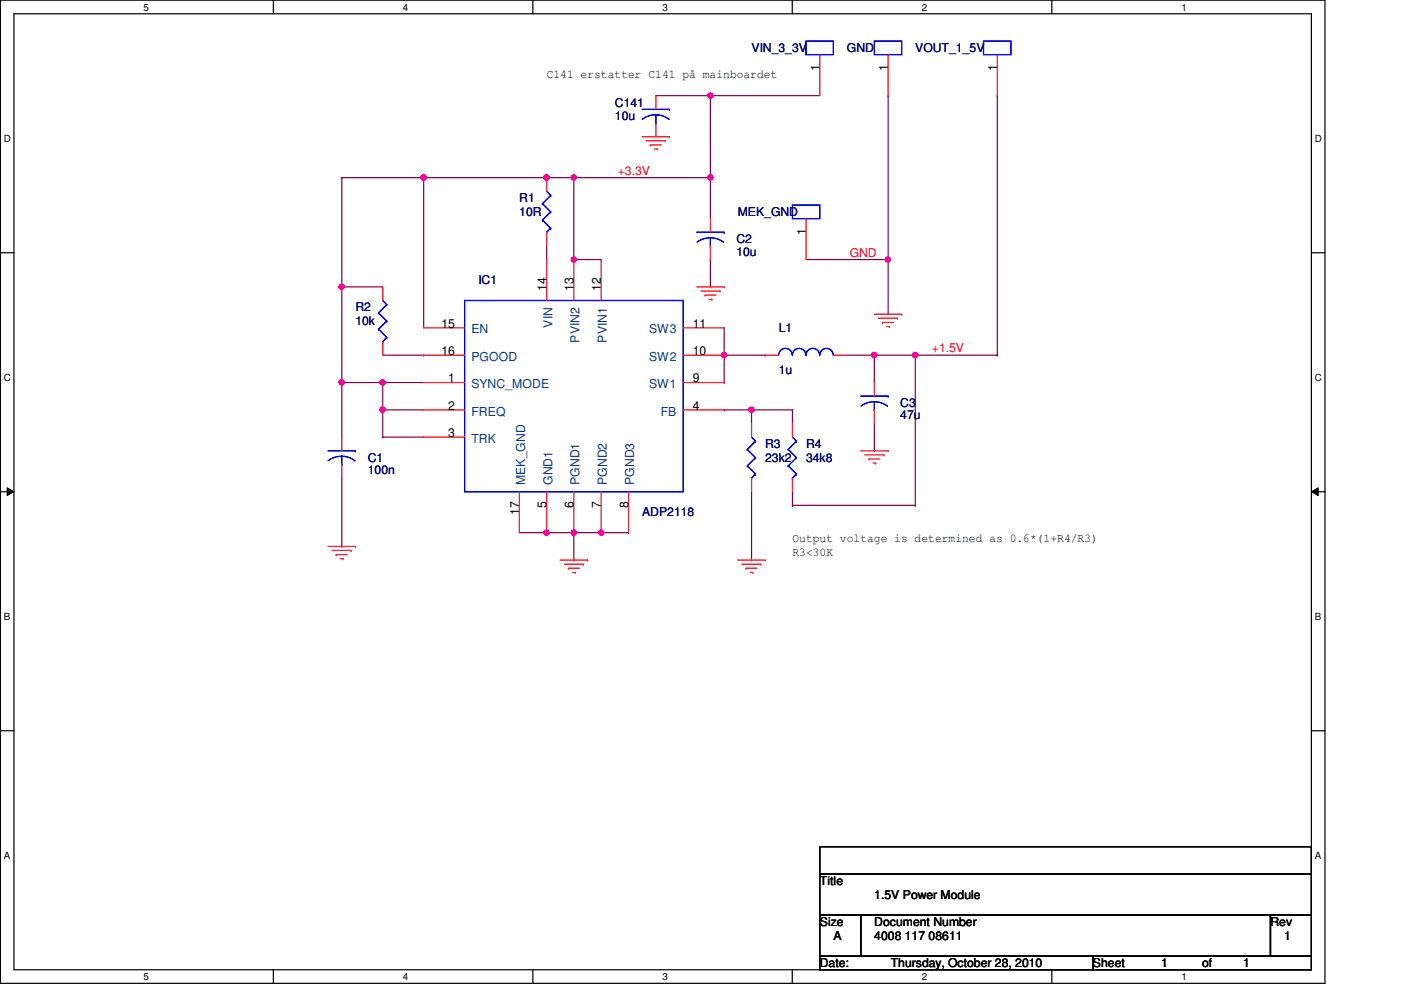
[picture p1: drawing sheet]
<svg xmlns="http://www.w3.org/2000/svg" width="297mm" height="210mm" viewBox="0 0 297 210" stroke-linecap="round" stroke-linejoin="round" font-family="sans-serif">
<path d="M.1 0h280.8v208.5h-280.8zM3 2.9h275v202.7h-275z" fill="none" stroke="#000" stroke-width=".25"/>
<g fill="#fff">
<path d="M30.4 .3h1.2v2.4h-1.2z"/>
<path d="M30.4 205.9h1.2v2.3h-1.2z"/>
</g>
<path d="M58 0v2.9M58 205.6v2.9" fill="none" stroke="#000" stroke-width=".25"/>
<g fill="#fff">
<path d="M85.4 .3h1.2v2.4h-1.2z"/>
<path d="M85.4 205.9h1.2v2.3h-1.2z"/>
</g>
<path d="M113 0v2.9M113 205.6v2.9" fill="none" stroke="#000" stroke-width=".25"/>
<g fill="#fff">
<path d="M140.5 .3h1.1v2.4h-1.1z"/>
<path d="M140.5 205.9h1.1v2.3h-1.1z"/>
</g>
<path d="M168 0v2.9M168 205.6v2.9" fill="none" stroke="#000" stroke-width=".25"/>
<g fill="#fff">
<path d="M195.4 .3h1.2v2.4h-1.2z"/>
<path d="M195.4 205.9h1.2v2.3h-1.2z"/>
</g>
<path d="M223 0v2.9M223 205.6v2.9" fill="none" stroke="#000" stroke-width=".25"/>
<g fill="#fff">
<path d="M250.5 .3h1.1v2.4h-1.1z"/>
<path d="M250.5 205.9h1.1v2.3h-1.1z"/>
<path d="M.8 28.2h1.5v2.4h-1.5z"/>
<path d="M278.8 28.2h1.4v2.4h-1.4z"/>
<path d="M.8 78.9h1.5v2.3h-1.5z"/>
<path d="M278.8 78.9h1.4v2.3h-1.4z"/>
</g>
<path d="M.1 53.6h2.9M278 53.6h2.9" fill="none" stroke="#000" stroke-width=".25"/>
<g fill="#fff">
<path d="M.8 129.6h1.4v2.3h-1.4z"/>
<path d="M278.8 129.6h1.3v2.3h-1.3z"/>
</g>
<path d="M.1 104.3h2.9M278 104.3h2.9" fill="none" stroke="#000" stroke-width=".25"/>
<path d="M1.5 103.4l1.5 .9-1.5 .8zM278 104.3l1.5-.9v1.7z" fill="#000"/>
<path d="M1.5 103.4l1.5 .9-1.5 .8zM278 104.3l1.5-.9v1.7z" fill="none" stroke="#000" stroke-width=".21"/>
<g fill="#fff">
<path d="M.8 180.3h1.4v2.3h-1.4z"/>
<path d="M278.8 180.3h1.3v2.3h-1.3z"/>
</g>
<path d="M.1 154.9h2.9M278 154.9h2.9" fill="none" stroke="#000" stroke-width=".25"/>
<path d="M153.5 75.3h.1M153.5 69.5v5.8" fill="none" stroke="#800040" stroke-width=".25"/>
<circle cx="153.5" cy="75.3" r=".56" fill="#f0f"/>
<circle cx="153.5" cy="75.3" r=".56" fill="none" stroke="#f0f" stroke-width=".25"/>
<path d="M121.7 55h5.8M127.5 55h.1M162.2 75.3h.1M162.2 75.3h-8.7v5.8M179.6 75.3h5.8M185.4 75.3h.1M185.4 75.3v5.8M153.5 81.1h.1" fill="none" stroke="#800040" stroke-width=".25"/>
<circle cx="185.4" cy="75.3" r=".56" fill="#f0f"/>
<circle cx="185.4" cy="75.3" r=".56" fill="none" stroke="#f0f" stroke-width=".25"/>
<path d="M121.7 37.7h.1M121.7 37.7v17.3M185.4 75.3h26.1M194.1 75.3h.1M211.5 75.3h.1M185.4 95.6h.1M185.4 89.8v5.8" fill="none" stroke="#800040" stroke-width=".25"/>
<circle cx="121.7" cy="55" r=".56" fill="#f0f"/>
<circle cx="121.7" cy="55" r=".56" fill="none" stroke="#f0f" stroke-width=".25"/>
<path d="M121.7 37.7h.1M121.7 37.7h28.9" fill="none" stroke="#800040" stroke-width=".25"/>
<circle cx="150.6" cy="37.6" r=".56" fill="#f0f"/>
<circle cx="150.6" cy="37.6" r=".56" fill="none" stroke="#f0f" stroke-width=".25"/>
<circle cx="121.7" cy="37.6" r=".56" fill="#f0f"/>
<circle cx="121.7" cy="37.6" r=".56" fill="none" stroke="#f0f" stroke-width=".25"/>
<g fill="none" stroke="#800040" stroke-width=".25">
<path d="M72.5 37.7h17.3M89.8 37.7h.1M150.6 37.7h.1M150.6 20.3h.1M150.6 37.7v8.7M150.6 20.3h23.2M115.9 55h.1M115.9 52.2v2.8M150.6 55h.1M150.6 55v5.8M81.1 81.1h.1M81.1 86.9h.1"/>
<path d="M81.1 92.7h.1M81.1 81.1h8.7M81.1 86.9h8.7M81.1 92.7h8.7M81.1 86.9v5.8"/>
</g>
<circle cx="81.1" cy="86.9" r=".56" fill="#f0f"/>
<circle cx="81.1" cy="86.9" r=".56" fill="none" stroke="#f0f" stroke-width=".25"/>
<path d="M72.5 60.8h.1M72.5 60.8h8.6M72.5 60.8v20.3M81.1 75.3h8.7M89.8 75.3h.1M72.5 81.1h.1M72.5 81.1h8.6M81.1 81.1h.1M81.1 81.1v5.8" fill="none" stroke="#800040" stroke-width=".25"/>
<circle cx="72.4" cy="81.1" r=".56" fill="#f0f"/>
<circle cx="72.4" cy="81.1" r=".56" fill="none" stroke="#f0f" stroke-width=".25"/>
<circle cx="81.1" cy="81.1" r=".56" fill="#f0f"/>
<circle cx="81.1" cy="81.1" r=".56" fill="none" stroke="#f0f" stroke-width=".25"/>
<path d="M72.5 37.7h.1M72.5 37.7v23.1M72.5 81.1h.1M72.5 81.1v11.6" fill="none" stroke="#800040" stroke-width=".25"/>
<circle cx="72.4" cy="60.8" r=".56" fill="#f0f"/>
<circle cx="72.4" cy="60.8" r=".56" fill="none" stroke="#f0f" stroke-width=".25"/>
<path d="M89.8 37.7h.1M89.8 37.7v31.8M115.9 37.7h5.8M121.7 37.7h.1" fill="none" stroke="#800040" stroke-width=".25"/>
<circle cx="89.8" cy="37.6" r=".56" fill="#f0f"/>
<circle cx="89.8" cy="37.6" r=".56" fill="none" stroke="#f0f" stroke-width=".25"/>
<path d="M89.8 37.7h26.1M115.9 37.7h.1" fill="none" stroke="#800040" stroke-width=".25"/>
<circle cx="115.9" cy="37.6" r=".56" fill="#f0f"/>
<circle cx="115.9" cy="37.6" r=".56" fill="none" stroke="#f0f" stroke-width=".25"/>
<path d="M115.9 112.9h5.8M121.7 112.9h.1" fill="none" stroke="#800040" stroke-width=".25"/>
<circle cx="121.7" cy="112.9" r=".56" fill="#f0f"/>
<circle cx="121.7" cy="112.9" r=".56" fill="none" stroke="#f0f" stroke-width=".25"/>
<path d="M121.7 112.9h5.8M127.5 112.9h.1" fill="none" stroke="#800040" stroke-width=".25"/>
<circle cx="127.5" cy="112.9" r=".56" fill="#f0f"/>
<circle cx="127.5" cy="112.9" r=".56" fill="none" stroke="#f0f" stroke-width=".25"/>
<path d="M194.1 75.3v31.8M121.7 118.7h.1M121.7 112.9v5.8M127.5 112.9h5.8M133.3 112.9h.1M194.1 107.1h.1" fill="none" stroke="#800040" stroke-width=".25"/>
<circle cx="194" cy="75.3" r=".56" fill="#f0f"/>
<circle cx="194" cy="75.3" r=".56" fill="none" stroke="#f0f" stroke-width=".25"/>
<path d="M159.3 86.9h.1M159.3 86.9h8.7M168 86.9h.1M168 86.9v2.9M168 107.1h.1M168 107.1h26.1" fill="none" stroke="#800040" stroke-width=".25"/>
<circle cx="159.3" cy="86.9" r=".56" fill="#f0f"/>
<circle cx="159.3" cy="86.9" r=".56" fill="none" stroke="#f0f" stroke-width=".25"/>
<path d="M153.5 86.9h.1M153.5 86.9h5.8M159.3 86.9h.1M159.3 86.9v2.9M72.5 115.9h.1M72.5 101.4v14.5M110.1 112.9h5.8M115.9 112.9h.1M159.3 118.7h.1M159.3 104.3v14.4M168 107.1h.1M168 104.3v2.8" fill="none" stroke="#800040" stroke-width=".25"/>
<circle cx="115.9" cy="112.9" r=".56" fill="#f0f"/>
<circle cx="115.9" cy="112.9" r=".56" fill="none" stroke="#f0f" stroke-width=".25"/>
<path d="M211.5 20.3h.1M211.5 20.3v55M188.3 55h.1M188.3 55v11.6" fill="none" stroke="#800040" stroke-width=".25"/>
<circle cx="188.2" cy="55" r=".56" fill="#f0f"/>
<circle cx="188.2" cy="55" r=".56" fill="none" stroke="#f0f" stroke-width=".25"/>
<path d="M150.6 20.3h.1M150.6 20.3v17.4M188.3 20.3h.1M188.3 20.3v34.7M170.9 55h17.4M188.3 55h.1" fill="none" stroke="#800040" stroke-width=".25"/>
<circle cx="150.6" cy="20.3" r=".56" fill="#f0f"/>
<circle cx="150.6" cy="20.3" r=".56" fill="none" stroke="#f0f" stroke-width=".25"/>
<path d="M139.1 20.3h.1M139.1 20.3h11.5" fill="none" stroke="#800040" stroke-width=".25"/>
<g fill="none" stroke="#f00" stroke-width=".25">
<path d="M173.8 11.6v8.7M188.3 11.6v8.7M211.5 11.6v8.7M115.9 37.7v2.9M136.1 29h5.8M137 29.8h4.1M137.9 30.7h.1M137.9 30.7h2.3M138.8 31.6h.6M139.1 20.3v2.9M139.1 26.1v2.9M139.4 31.6h.1"/>
<path d="M141.1 29.8h.1M141.9 29h.1M115.9 49.2v3M115.9 55v8.7M121.7 55v8.7M127.5 55v8.7M150.6 46.4v2.8M150.6 52.2v2.8M170.9 46.4v8.6M81.1 60.8v2.9M81.1 72.4v2.9M89.8 75.3h8.7"/>
<path d="M89.8 69.5h8.7M144.9 75.3h8.6M144.9 69.5h8.6M147.7 60.8h5.8M148.6 61.7h4.1M149.5 62.6h.1M149.5 62.6h2.3M150.4 63.5h.5M150.9 63.5h.1M152.7 61.7h.1M153.5 60.8h.1M162.2 75.3h2.9"/>
<path d="M176.7 75.3h2.9M185.4 66.6h5.8M186.3 67.5h4M187.1 68.4h.1M187.1 68.4h2.3M188 69.2h.5M188.5 69.2h.1M190.3 67.5h.1M191.2 66.6h.1M72.5 92.7v2.9M72.5 98.5v2.9M89.8 81.1h8.7"/>
<path d="M89.8 86.9h8.7M89.8 92.7h8.7M144.9 81.1h8.6M144.9 86.9h8.6M159.3 89.8v2.9M168 89.8v2.9M182.5 95.6h5.8M183.3 96.4h4.1M184.2 97.3h.1M184.2 97.3h2.4M185.1 98.2h.6M185.4 81.1v2.9"/>
<path d="M185.4 86.9v2.9M185.7 98.2h.1M187.4 96.4h.1M188.3 95.6h.1M69.5 115.9h5.8M70.4 116.7h4.1M71.3 117.6h.1M71.3 117.6h2.3M72.2 118.4h.5M72.7 118.4h.1M74.5 116.7h.1M75.3 115.9h.1"/>
<path d="M110.1 104.3v8.6M115.9 104.3v8.6M118.8 118.7h5.8M119.7 119.6h4M121.7 104.3v8.6M123.7 119.6h.1M124.6 118.7h.1M127.5 104.3v8.6M133.3 104.3v8.6M156.4 118.7h5.8M157.3 119.6h4M159.3 101.4v2.9"/>
<path d="M161.3 119.6h.1M162.2 118.7h.1M168 101.4v2.9M120.5 120.5h.1M120.5 120.5h2.3M121.4 121.4h.6M122 121.4h.1M158.2 120.5h.1M158.2 120.5h2.3M159 121.4h.6M159.6 121.4h.1"/>
</g>
<path d="M173.8 179.5h104.2v5.8h-104.2zM173.8 185.3h104.2v8.7h-104.2zM173.8 194h8.7v8.7h-8.7zM182.5 194h86.9v8.7h-86.9zM269.4 194h8.6v8.7h-8.6zM173.8 202.7h57.9v2.9h-57.9zM231.7 202.7h46.3v2.9h-46.3z" fill="none" stroke="#000" stroke-width=".25"/>
<g fill="none" stroke="#00f" stroke-width=".25">
<path d="M170.9 8.7h5.8v2.9h-5.8zM185.4 8.7h5.8v2.9h-5.8zM208.5 8.7h5.8v2.9h-5.8zM136.1 23.2h5.8M139.1 26.1h.1M139.1 24.3l1.4 .3 1.4 .7M139.1 24.3l-1.6 .3-1.3 .7M139.1 24.3v1.8M141.9 23.2h.1M115 43.2h.1M115 46.7h.1M115 43.2l1.8 1.7"/>
<path d="M115 46.7l1.8 1.7M115.9 49.2h.1M115.9 40.6l.9 .8M116.8 41.4h.1M116.8 44.9h.1M116.8 48.4h.1M116.8 41.4l-1.8 1.8M116.8 44.9l-1.8 1.8M116.8 48.4l-.9 .8M147.7 49.2h5.8M150.6 52.2h.1M150.6 50.4l1.5 .3 1.3 .7"/>
<path d="M150.6 50.4l-1.5 .2-1.3 .8M150.6 50.4v1.8M153.5 49.2h.1M168 43.5h5.8v2.9h-5.8zM80.3 66.3h.1M80.3 69.8h.1M80.3 66.3l1.7 1.8M80.3 69.8l1.7 1.7M81.1 72.4h.1M81.1 63.7l.9 .9M82 64.6h.1M82 68.1h.1"/>
<path d="M82 71.5h.1M82 64.6l-1.7 1.7M82 68.1l-1.7 1.7M82 71.5l-.9 .9M98.5 63.7h46.4v40.6h-46.4zM165.1 75.3a1.44 1.44 0 0 1 1.4-1.4 1.44 1.44 0 0 1 1.5 1.4M168 75.3a1.42 1.42 0 0 1 1.4-1.4 1.42 1.42 0 0 1 1.5 1.4M170.9 75.3a1.44 1.44 0 0 1 1.4-1.4 1.44 1.44 0 0 1 1.5 1.4M173.8 75.3a1.42 1.42 0 0 1 1.4-1.4 1.42 1.42 0 0 1 1.5 1.4M69.5 95.6h5.8M72.5 98.5h.1M72.5 96.7l1.4 .3 1.4 .7"/>
<path d="M72.5 96.7l-1.6 .3-1.3 .7M72.5 96.7v1.8M75.3 95.6h.1M158.4 95.3h.1M158.4 98.8h.1M158.4 95.3l1.8 1.7M158.4 98.8l1.8 1.7M159.3 92.7l.9 .9M160.2 93.6h.1M160.2 97h.1M160.2 93.6l-1.8 1.7M160.2 97l-1.8 1.8"/>
<path d="M167.1 95.3h.1M167.1 98.8h.1M167.1 95.3l1.8 1.7M167.1 98.8l1.8 1.7M168 92.7l.9 .9M168.9 93.6h.1M168.9 97h.1M168.9 93.6l-1.8 1.7M168.9 97l-1.8 1.8M182.5 84h5.8M185.4 86.9h.1M185.4 85.2l1.5 .2 1.3 .7"/>
<path d="M185.4 85.2l-1.5 .2-1.4 .7M185.4 85.2v1.7M188.3 84h.1M159.3 101.4h.1M160.2 100.5h.1M160.2 100.5l-.9 .9M168 101.4h.1M168.9 100.5h.1M168.9 100.5l-.9 .9"/>
</g>
<circle cx="153.5" cy="75.3" r=".56" fill="#f0f"/>
<circle cx="153.5" cy="75.3" r=".56" fill="none" stroke="#f0f" stroke-width=".25"/>
<circle cx="185.4" cy="75.3" r=".56" fill="#f0f"/>
<circle cx="185.4" cy="75.3" r=".56" fill="none" stroke="#f0f" stroke-width=".25"/>
<circle cx="121.7" cy="55" r=".56" fill="#f0f"/>
<circle cx="121.7" cy="55" r=".56" fill="none" stroke="#f0f" stroke-width=".25"/>
<circle cx="150.6" cy="37.6" r=".56" fill="#f0f"/>
<circle cx="150.6" cy="37.6" r=".56" fill="none" stroke="#f0f" stroke-width=".25"/>
<circle cx="121.7" cy="37.6" r=".56" fill="#f0f"/>
<circle cx="121.7" cy="37.6" r=".56" fill="none" stroke="#f0f" stroke-width=".25"/>
<circle cx="81.1" cy="86.9" r=".56" fill="#f0f"/>
<circle cx="81.1" cy="86.9" r=".56" fill="none" stroke="#f0f" stroke-width=".25"/>
<circle cx="72.4" cy="81.1" r=".56" fill="#f0f"/>
<circle cx="72.4" cy="81.1" r=".56" fill="none" stroke="#f0f" stroke-width=".25"/>
<circle cx="81.1" cy="81.1" r=".56" fill="#f0f"/>
<circle cx="81.1" cy="81.1" r=".56" fill="none" stroke="#f0f" stroke-width=".25"/>
<circle cx="72.4" cy="60.8" r=".56" fill="#f0f"/>
<circle cx="72.4" cy="60.8" r=".56" fill="none" stroke="#f0f" stroke-width=".25"/>
<circle cx="89.8" cy="37.6" r=".56" fill="#f0f"/>
<circle cx="89.8" cy="37.6" r=".56" fill="none" stroke="#f0f" stroke-width=".25"/>
<circle cx="115.9" cy="37.6" r=".56" fill="#f0f"/>
<circle cx="115.9" cy="37.6" r=".56" fill="none" stroke="#f0f" stroke-width=".25"/>
<circle cx="121.7" cy="112.9" r=".56" fill="#f0f"/>
<circle cx="121.7" cy="112.9" r=".56" fill="none" stroke="#f0f" stroke-width=".25"/>
<circle cx="127.5" cy="112.9" r=".56" fill="#f0f"/>
<circle cx="127.5" cy="112.9" r=".56" fill="none" stroke="#f0f" stroke-width=".25"/>
<circle cx="194" cy="75.3" r=".56" fill="#f0f"/>
<circle cx="194" cy="75.3" r=".56" fill="none" stroke="#f0f" stroke-width=".25"/>
<circle cx="159.3" cy="86.9" r=".56" fill="#f0f"/>
<circle cx="159.3" cy="86.9" r=".56" fill="none" stroke="#f0f" stroke-width=".25"/>
<circle cx="115.9" cy="112.9" r=".56" fill="#f0f"/>
<circle cx="115.9" cy="112.9" r=".56" fill="none" stroke="#f0f" stroke-width=".25"/>
<circle cx="188.2" cy="55" r=".56" fill="#f0f"/>
<circle cx="188.2" cy="55" r=".56" fill="none" stroke="#f0f" stroke-width=".25"/>
<circle cx="150.6" cy="20.3" r=".56" fill="#f0f"/>
<circle cx="150.6" cy="20.3" r=".56" fill="none" stroke="#f0f" stroke-width=".25"/>
<g font-size="2.6" fill="#000080">
<text x="159.3" y="11">VIN_3_3V</text>
<text x="179.6" y="11">GND</text>
<text x="194.1" y="11">VOUT_1_5V</text>
<text x="130.4" y="22.6">C141</text>
<text x="130.4" y="25.5">10u</text>
<text x="110.1" y="42.9">R1</text>
<text x="110.1" y="45.8">10R</text>
<text x="156.4" y="45.8">MEK_GND</text>
<text x="156.1" y="51.6">C2</text>
<text x="156.1" y="54.2">10u</text>
<text x="101.4" y="60.3">IC1</text>
<text x="75.3" y="66">R2</text>
<text x="75.3" y="69">10k</text>
<text x="165.1" y="70.4">L1</text>
<text x="165.1" y="79.4">1u</text>
<text x="190.9" y="86.3">C3</text>
<text x="190.9" y="88.9">47u</text>
<text x="162.2" y="95">R3</text>
<text x="170.9" y="95">R4</text>
<text x="78" y="97.9">C1</text>
<text x="78" y="100.5">100n</text>
<text x="162.2" y="97.9">23k2</text>
<text x="170.9" y="97.9">34k8</text>
<text x="136.1" y="109.5">ADP2118</text>
</g>
<g font-size="2.6">
<text x="115.9" y="16.6">C141 erstatter C141 på mainboardet</text>
<text x="173.8" y="15.1" transform="rotate(-90 173.8 15.1)">1</text>
<text x="188.3" y="15.1" transform="rotate(-90 188.3 15.1)">1</text>
<text x="211.4" y="15.1" transform="rotate(-90 211.4 15.1)">1</text>
<text x="170.9" y="49.8" transform="rotate(-90 170.9 49.8)">1</text>
<text x="115.9" y="61.7" transform="rotate(-90 115.9 61.7)">14</text>
<text x="121.6" y="61.7" transform="rotate(-90 121.6 61.7)">13</text>
<text x="127.4" y="61.7" transform="rotate(-90 127.4 61.7)">12</text>
<text x="93.6" y="69.5">15</text>
<text x="146.9" y="69.5">11</text>
<text x="93.6" y="75.3">16</text>
<text x="146.9" y="75.3">10</text>
<text x="95" y="81.1">1</text>
<text x="146.9" y="81.1">9</text>
<text x="95" y="86.9">2</text>
<text x="146.9" y="86.9">4</text>
<text x="95" y="92.6">3</text>
<text x="115.9" y="107.7" transform="rotate(-90 115.9 107.7)">5</text>
<text x="121.6" y="107.7" transform="rotate(-90 121.6 107.7)">6</text>
<text x="127.4" y="107.7" transform="rotate(-90 127.4 107.7)">7</text>
<text x="133.2" y="107.7" transform="rotate(-90 133.2 107.7)">8</text>
<text x="110.1" y="109.2" transform="rotate(-90 110.1 109.2)">17</text>
<text x="168" y="115">Output voltage is determined as 0.6*(1+R4/R3)</text>
<text x="168" y="117.8">R3&lt;30K</text>
<text x="173.8" y="187.7">Title</text>
<text x="185.4" y="190.6">1.5V Power Module</text>
<text x="173.8" y="196.3">Size</text>
<text x="185.4" y="196.3">Document Number</text>
<text x="269.4" y="196.3">Rev</text>
<text x="176.7" y="199.3">A</text>
<text x="185.4" y="199.3">4008 117 08611</text>
<text x="272.2" y="199.3">1</text>
<text x="173.8" y="205.1">Date:</text>
<text x="188.8" y="205.1">Thursday, October 28, 2010</text>
<text x="231.7" y="205.1">Sheet</text>
<text x="246.2" y="205.1">1</text>
<text x="254.9" y="205.1">of</text>
<text x="263.6" y="205.1">1</text>
</g>
<g font-size="2.6" fill="#f00">
<text x="131" y="37.1">+3.3V</text>
<text x="180.2" y="54.4">GND</text>
<text x="197.6" y="74.7">+1.5V</text>
</g>
<g font-size="2.6" fill="#004080">
<text x="99.9" y="70.7">EN</text>
<text x="117.1" y="69.5" transform="rotate(-90 117.1 69.5)">VIN</text>
<text x="137.6" y="70.7">SW3</text>
<text x="99.9" y="76.5">PGOOD</text>
<text x="122.9" y="72.6" transform="rotate(-90 122.9 72.6)">PVIN2</text>
<text x="128.7" y="72.6" transform="rotate(-90 128.7 72.6)">PVIN1</text>
<text x="137.6" y="76.5">SW2</text>
<text x="99.9" y="82.3">SYNC_MODE</text>
<text x="137.6" y="82.3">SW1</text>
<text x="99.9" y="88.1">FREQ</text>
<text x="140.1" y="88.1">FB</text>
<text x="99.9" y="93.9">TRK</text>
<text x="111.3" y="102.8" transform="rotate(-90 111.3 102.8)">MEK_GND</text>
<text x="117.1" y="102.8" transform="rotate(-90 117.1 102.8)">GND1</text>
<text x="122.9" y="102.8" transform="rotate(-90 122.9 102.8)">PGND1</text>
<text x="128.7" y="102.8" transform="rotate(-90 128.7 102.8)">PGND2</text>
<text x="134.5" y="102.8" transform="rotate(-90 134.5 102.8)">PGND3</text>
</g>
<g font-size="2.1">
<text x="30.4" y="2.2">5</text>
<text x="85.4" y="2.2">4</text>
<text x="140.5" y="2.2">3</text>
<text x="195.4" y="2.2">2</text>
<text x="250.5" y="2.2">1</text>
<text x=".8" y="30.1">D</text>
<text x="278.8" y="30.1">D</text>
<text x=".8" y="80.8">C</text>
<text x="278.8" y="80.8">C</text>
<text x=".8" y="131.5">B</text>
<text x="278.8" y="131.5">B</text>
<text x=".8" y="182.2">A</text>
<text x="278.8" y="182.2">A</text>
<text x="30.4" y="207.8">5</text>
<text x="85.4" y="207.8">4</text>
<text x="140.5" y="207.8">3</text>
<text x="195.4" y="207.8">2</text>
<text x="250.5" y="207.8">1</text>
</g>
</svg>
